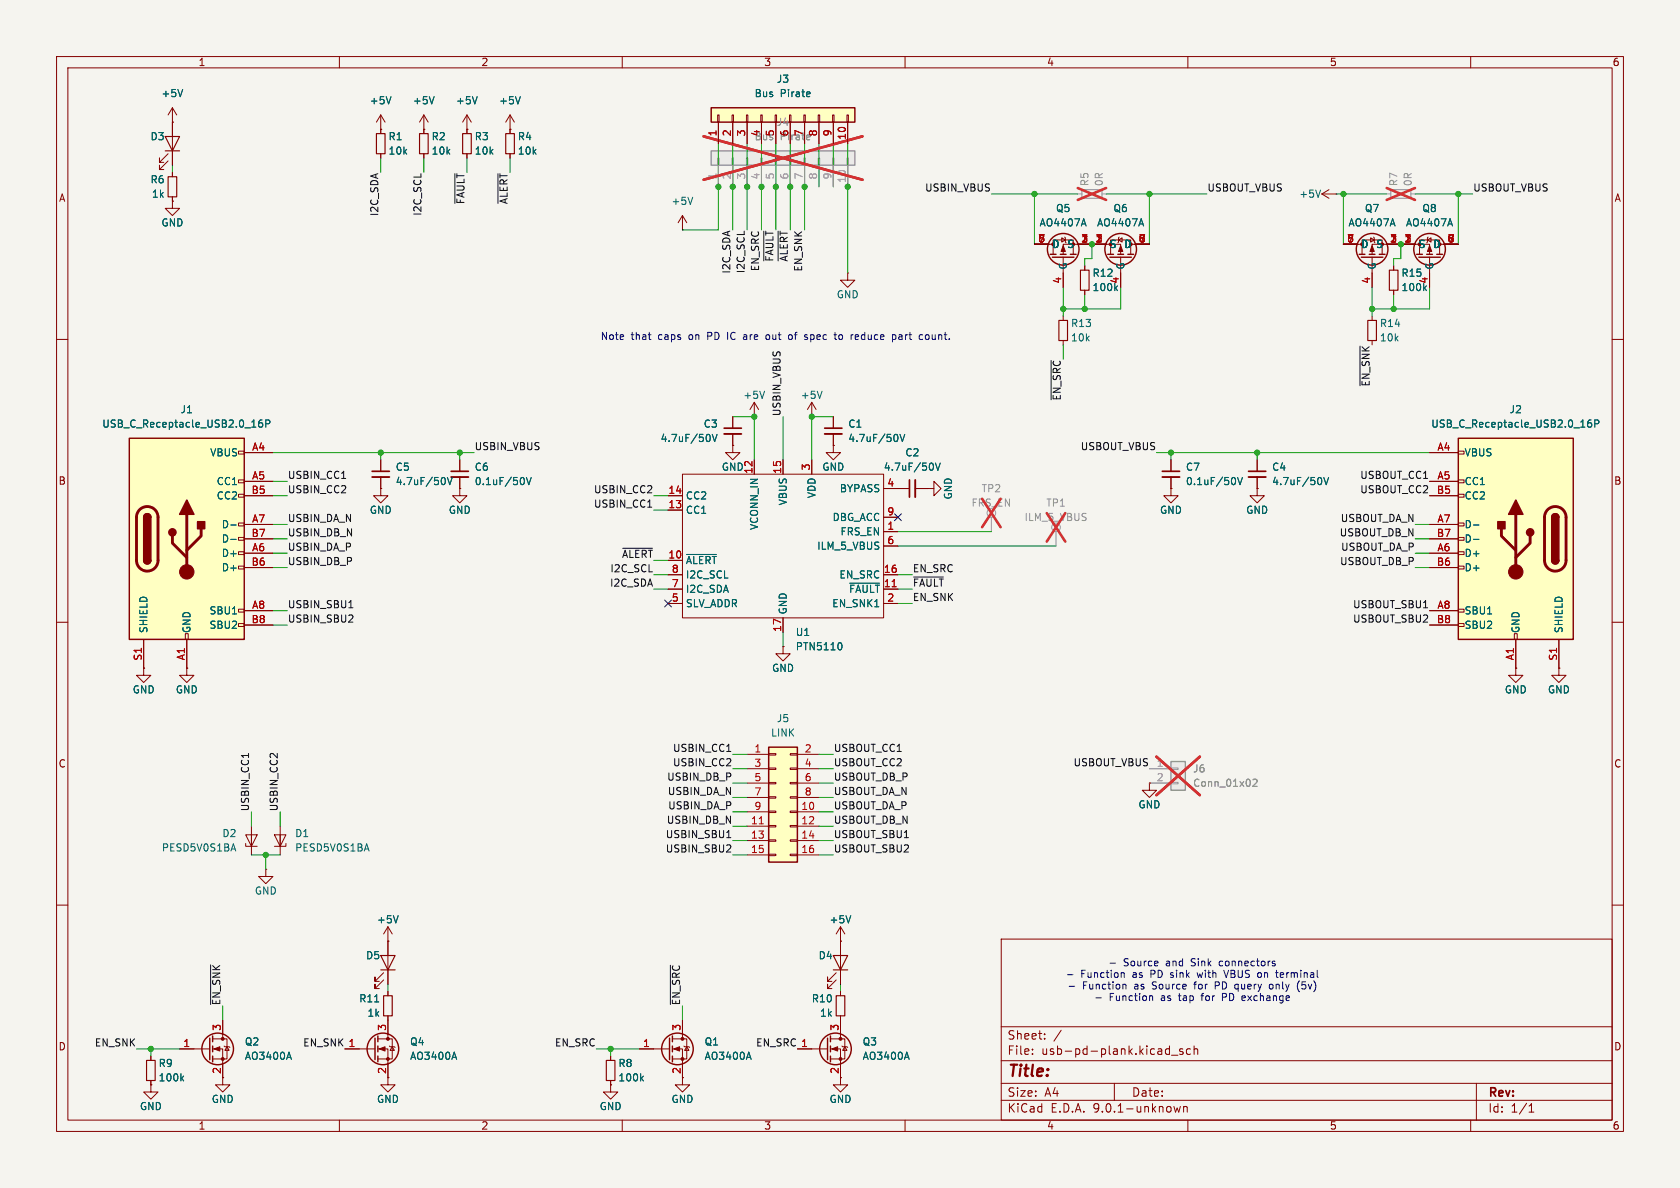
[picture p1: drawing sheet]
<svg xmlns="http://www.w3.org/2000/svg" width="297mm" height="210mm" viewBox="0 0 297 210" stroke-linecap="round" stroke-linejoin="round" font-family="sans-serif">
<path d="M0 0h297v210h-297z" fill="#f5f4ef" stroke="#f5f4ef" stroke-width=".18"/>
<g fill="none" stroke="#840000" stroke-width=".18">
<path d="M10 10h277v190h-277zM12 12h273v186h-273zM60 10v2M110 10v2M160 10v2M210 10v2M260 10v2M29.7 28.4l-1.5 1.6v-.8v.8h.8M29.7 27.2l-1.5 1.5v-.8v.8h.8M30.5 35.6v1.2h1.2l-1.2 1.3-1.3-1.3h1.3M30.5 35.6h.1M30.5 21.6v7.6"/>
<path d="M10 60h2M129.5 78.7v1.3h1.3l-1.3 1.3-1.2-1.3h1.2M129.5 78.7h.1M129.5 73.7v2M129.5 76.7v2M147.3 78.7v1.3h1.3l-1.3 1.3-1.3-1.3h1.3M147.3 78.7h.1M147.3 73.7v2M147.3 76.7v2M285 60h2M158.7 86.4h2.1M161.8 86.4h2"/>
<path d="M10 110h2M285 110h2M203.2 138.4v1.3h1.3l-1.3 1.3-1.3-1.3h1.3M203.2 138.4h.1M47 153.7v1.2h1.3l-1.3 1.3-1.3-1.3h1.3M47 153.7h.1M48.5 147.6h2l-1 2zM49.5 146.1v5M50.5 149.1v.5h-2M10 160h2M177 166h108v32h-108zM285 160h2"/>
<path d="M31.7 185.4h5.4M37.6 183.6h2.5v3.6h-2.5M37.6 185.4h1.8v5.1M39.4 180.3v3.3M39.6 184.9l.2 .1h.7l.1 .2M40.1 185l.4 .7h-.7zM60 198v2M110 198v2M160 198v2M177 194.5h108M177 191.5h108M177 187.5h108"/>
<path d="M177 181.5h108M182.5 186.3v.1M182.5 185.5v.1M184.7 183.6v.1M184.7 182.8v.1M187.6 182.1l-1.3 2M197 191.5v3M206.6 185.4l.1 .1M206.7 184.9v1.5M206.7 186.3l-.1 .1M207.1 186.5h1.1M207.5 195.6l.3 1 .3-.7 .3 .7 .3-1"/>
<path d="M209.1 185.5l-.4-.1-.2 .2 .1 .2 .5 .2v.3h-.6M209.2 195.6v1M209.2 195.7l.3-.1 .3 .1 .1 .9M210 198v2M210.5 185.5l-.5-.1-.3 .3v.4l.2 .2h.6M211.1 185.5l.2-.1 .4 .1v.9M211.1 184.9v1.5M260 198v2M261 191.5v6.5M270.3 196.6h.9M270.3 195.5l.4-.4v1.5"/>
</g>
<path d="M29.2 24.1h2.5l-1.2 2.6zM29.2 26.7h2.5" fill="none" stroke="#840000" stroke-width=".2"/>
<path d="M128 75.7h3.1M145.8 75.7h3M160.8 84.8v3.1" fill="none" stroke="#840000" stroke-width=".3"/>
<path d="M128 76.7h3.1M145.8 76.7h3M161.8 84.8v3.1" fill="none" stroke="#840000" stroke-width=".33"/>
<path d="M125.4 76.8l.2 .5-.2 .7M125.9 76.8l.4 1.3 .5-1.3M158.6 76.8l.1 .5-.1 .7M159.1 76.8l.4 1.3 .4-1.3M164.8 81.9l.2 .4-.2 .8M165.4 81.9l.4 1.2 .4-1.2M64.8 149.2l.4 1.2M51.1 186l.4 1.3" fill="none" stroke="#006464" stroke-width=".18"/>
<g fill="none" stroke="#840000" stroke-width=".25">
<path d="M37.1 183.5v3.8M37.6 183.1v1.1M37.6 184.9v1M37.6 186.7v1"/>
<circle cx="38.5" cy="185.4" r="2.79"/>
</g>
<g fill="#840000" stroke="#840000" stroke-width=".18">
<path d="M37.8 185.4l1.1-.4v.8z"/>
<circle cx="39.4" cy="183.6" r=".25"/>
<circle cx="39.4" cy="187.2" r=".25"/>
</g>
<path d="M207 134.6h2.5v5.1h-2.5z" fill="#ebeae8"/>
<path d="M207 134.6h2.5v5.1h-2.5z" fill="none" stroke="#9c9b98" stroke-width=".25"/>
<g fill="none" stroke="#9c9b98" stroke-width=".18">
<path d="M175.3 91.4v2.6M186.7 94v2.5M203.2 135.9h3.8M203.2 138.4h3.8M207 135.8h1.3v.2h-1.3zM207 138.3h1.3v.3h-1.3z"/>
<circle cx="175.3" cy="90.7" r=".76"/>
<circle cx="186.7" cy="93.2" r=".76"/>
</g>
<path d="M221.5 137.9l.5-.2 .2 .4-.7 .9h.7" fill="none" stroke="#939391" stroke-width=".18"/>
<path d="M173.6 88.2l3.3 5M176.9 88.2l-3.3 5M185.1 90.7l3.2 5M188.3 90.7l-3.2 5M204.4 133.8l7.7 6.8M212.1 133.8l-7.7 6.8" fill="none" stroke="#e12e31" stroke-width=".46"/>
<g fill="none" stroke="#840000" stroke-width=".18">
<path d="M30.5 19.1l-.8 1.2M30.5 19.1l.7 1.2M30.5 19.1v2.5M30.5 21.6h.1M30.5 30.5v.7M30.5 34.8v.8M120.6 38.1v2.5M120.6 38.1l-.7 1.3M120.6 38.1l.8 1.3M120.6 40.6h.1M67.3 81.3v2M67.3 84.3v2.1"/>
<path d="M81.3 86.4v1.2h1.2l-1.2 1.3-1.3-1.3h1.3M81.3 86.4h.1M118.1 87.6h2.5M118.1 90.2h2.5M118.1 99.1h2.5M120.6 83.8h35.6v25.4h-35.6zM133.3 81.3v2.5M138.4 81.3v2.5M143.5 81.3v2.5M156.2 86.4h2.5M156.2 91.4h2.5M156.2 96.5h2.5"/>
<path d="M156.2 94h2.5M163.8 86.4h1.3v-1.3l1.3 1.3-1.3 1.2v-1.2M163.8 86.4h.1M222.2 86.4v1.2h1.3l-1.3 1.3-1.2-1.3h1.2M222.2 86.4h.1M222.2 81.3v2M222.2 84.3v2.1M25.4 118.1v1.3h1.3l-1.3 1.3-1.3-1.3h1.3M25.4 118.1h.1M118.1 101.6h2.5M118.1 104.1h2.5M118.1 106.7h2.5"/>
<path d="M138.4 109.2v2.6M156.2 101.6h2.5M156.2 104.1h2.5M156.2 106.7h2.5M43.4 149.1v.5h2.1M43.4 147.6h2.1l-1.1 2zM44.4 146.1v5M67.8 173.2l-1.5 1.6v-.8v.8h.8M67.8 172l-1.5 1.5v-.8v.8h.8M68.6 166.4h.1M68.6 163.8l-.8 1.3M68.6 163.8l.7 1.3"/>
<path d="M68.6 163.8v10.2M68.6 175.3v.7M68.6 179.6v4M147.8 173.2l-1.5 1.6v-.8v.8h.8M147.8 172l-1.5 1.5v-.8v.8h.8M148.6 166.4h.1M148.6 163.8v10.2M148.6 175.3v.7M148.6 179.6v.7M148.6 163.8l-.8 1.3M148.6 163.8l.8 1.3M26.7 191.8v1.2h1.2l-1.2 1.3-1.3-1.3h1.3"/>
<path d="M26.7 191.8h.1M26.7 186.7v.8M26.7 191v.8M39.4 190.5v1.3h1.2l-1.2 1.2-1.3-1.2h1.3M61 185.4h5.3M66.8 185.4h1.8v6.4h1.2l-1.2 1.2-1.3-1.2h1.3M66.8 183.6h2.5v3.6h-2.5M68.8 184.9l.2 .1h.7l.1 .2M69.3 185l.4 .7h-.7zM113 185.4h5.4M118.9 183.6h2.5v3.6h-2.5M118.9 185.4h1.7v6.4h1.3l-1.3 1.2-1.2-1.2h1.2"/>
<path d="M120.6 180.3v3.3M120.9 184.9l.1 .1h.8l.1 .2M121.4 185l.4 .7h-.8z"/>
</g>
<g fill="none" stroke="#840000" stroke-width=".25">
<path d="M66.3 183.5v3.8M66.8 183.1v1.1M66.8 184.9v1M66.8 186.7v1M118.4 183.5v3.8M118.9 183.1v1.1M118.9 184.9v1M118.9 186.7v1"/>
<circle cx="67.7" cy="185.4" r="2.79"/>
<circle cx="119.8" cy="185.4" r="2.79"/>
</g>
<g fill="#840000" stroke="#840000" stroke-width=".18">
<path d="M119.1 185.4l1-.4v.8z"/>
<path d="M67.1 185.4l1-.4v.8z"/>
<circle cx="120.6" cy="183.6" r=".25"/>
<circle cx="120.6" cy="187.2" r=".25"/>
<circle cx="68.6" cy="183.6" r=".25"/>
<circle cx="68.6" cy="187.2" r=".25"/>
</g>
<g fill="none" stroke="#006464" stroke-width=".18">
<path d="M32.3 15.8l-.4 1.3M122.5 34.9l-.5 1.2M78.5 84.5l.2 .4-.2 .7M79.1 84.4l.4 1.3 .4-1.3M121.4 98h5.2M233.5 84.5l.2 .4-.2 .7M234 84.4l.5 1.3 .4-1.3M148.5 113.6a.79 .79 0 0 1 0 1.3M150.2 103.1h5.3M41.3 149.2l.4 1.2M66.2 177.1h.8M70.4 161.9l-.4 1.2"/>
<path d="M150.4 161.9l-.4 1.2M32.1 190.6l.4 .5M32.5 190.2l-.5 .5M80.3 186l.4 1.3M132.4 186l.4 1.3"/>
</g>
<path d="M65.8 83.3h3M220.7 83.3h3.1" fill="none" stroke="#840000" stroke-width=".3"/>
<path d="M65.8 84.3h3M220.7 84.3h3.1" fill="none" stroke="#840000" stroke-width=".33"/>
<path d="M157.7 103.7h.7" fill="none" stroke="#a90000" stroke-width=".18"/>
<path d="M29.7 31.2h1.5v3.6h-1.5zM67.3 168.9h2.5l-1.2 2.6zM67.3 171.5h2.5M67.8 176h1.5v3.6h-1.5zM147.3 168.9h2.6l-1.3 2.6zM147.3 171.5h2.6M147.8 176h1.6v3.6h-1.6zM25.9 187.5h1.5v3.5h-1.5z" fill="none" stroke="#840000" stroke-width=".2"/>
<path d="M22.9 77.5h20.3v35.5h-20.3z" fill="#ffffc2"/>
<g fill="none" stroke="#840000" stroke-width=".18">
<path d="M82.5 22.9h.1M82.5 20.3v3.3M82.5 27.2v.7M82.5 20.3l-.7 1.3M82.5 20.3l.8 1.3M90.2 22.9h.1M90.2 20.3l-.8 1.3M90.2 20.3l.7 1.3M90.2 20.3v2.6M237.5 43.2h3.3M240.8 45v-2.6h3.5v2.6M242.3 42l.7 .4-.7 .4z"/>
<path d="M242.6 45.5v5.3M242.8 41.9l.2 .1v.8l.1 .1M247.6 43.2h-5v1.8M42.2 79.8h1v.5h-1zM42.2 84.8h1v.5h-1zM42.2 87.4h1v.5h-1zM42.2 92.5h1v.5h-1zM42.2 95h1v.5h-1zM42.2 97.5h1v.5h-1zM43.2 80h5.1M43.2 85.1h5.1M43.2 87.6h5.1"/>
<path d="M43.2 92.7h5.1M43.2 95.3h5.1M43.2 97.8h5.1M81.3 81.3v2M81.3 84.3v2.1M25.4 113v5.1M32.8 112h.5v1h-.5zM33 118.1v1.3h1.3l-1.3 1.3-1.3-1.3h1.3M33 118.1h.1M33 113v5.1M42.2 100.1h1v.5h-1zM42.2 107.7h1v.5h-1z"/>
<path d="M42.2 110.2h1v.5h-1zM43.2 100.3h5.1M43.2 108h5.1M43.2 110.5h5.1"/>
</g>
<g fill="none" stroke="#840000" stroke-width=".25">
<path d="M240.3 45h1M240.7 45.5h3.8M242.1 45h1M243.8 45h1.1M22.9 77.5h20.3v35.5h-20.3zM25.4 91.4a.64 .64 0 0 1 .6-.6 .64 .64 0 0 1 .7 .6M25.4 99.1a.64 .64 0 0 0 .6 .6 .64 .64 0 0 0 .7-.6"/>
<circle cx="242.6" cy="44.1" r="2.79"/>
</g>
<path d="M24.7 90.1a1.9 1.9 0 0 1 2.1-.4 1.9 1.9 0 0 1 1.1 1.7v7.7a1.91 1.91 0 0 1-1.9 1.9 1.91 1.91 0 0 1-1.9-1.9v-7.8l.2-.6zM30.5 94.7v1.3l2.5 2.6M33 90.9v10.2M35.6 93.5v1.2l-2.6 2.6" fill="none" stroke="#840000" stroke-width=".51"/>
<g fill="#840000" stroke="#840000" stroke-width=".25">
<path d="M25.4 91.4h1.3v7.7h-1.3z"/>
<path d="M25.6 91a.64 .64 0 0 1 .7-.1 .64 .64 0 0 1 .4 .5h-1.3z"/>
<path d="M25.4 99.1h1.3a.64 .64 0 0 1-.7 .6 .64 .64 0 0 1-.6-.6z"/>
<path d="M33 88.4l1.3 2.5h-2.6z"/>
<path d="M34.9 92.2h1.3v1.3h-1.3z"/>
<circle cx="30.5" cy="94.1" r=".63"/>
</g>
<g fill="#840000" stroke="#840000" stroke-width=".18">
<path d="M242.6 43.4l.4 1.1h-.8z"/>
<circle cx="33" cy="101.1" r="1.27"/>
</g>
<path d="M84.4 17.1l-.5 1.3M92 17.1l-.4 1.3M246.2 38.7l.4 1.2M46.3 74.2l-.3 .1a.86 .86 0 0 0 0 1.2l.4-.1v-.4l-.2-.3h-.2l-.3 .3M47 74.9l.6-.1 .1-.1v-.3l-.7-.2v1.3M40.8 92.8h1M40.8 95.3h1M92.5 84.5l.2 .4-.2 .7M93.1 84.4l.4 1.3 .4-1.3" fill="none" stroke="#006464" stroke-width=".18"/>
<path d="M79.8 83.3h3" fill="none" stroke="#840000" stroke-width=".3"/>
<path d="M79.8 84.3h3" fill="none" stroke="#840000" stroke-width=".33"/>
<path d="M81.8 23.6h1.5v3.6h-1.5z" fill="none" stroke="#840000" stroke-width=".2"/>
<path d="M125.7 26.7h25.4v2.5h-25.4z" fill="#ebeae8"/>
<path d="M125.7 26.7h25.4v2.5h-25.4z" fill="none" stroke="#9c9b98" stroke-width=".25"/>
<g fill="none" stroke="#9c9b98" stroke-width=".18">
<path d="M126.9 27.9h.2v1.3h-.2zM127 29.2v3.8M129.4 27.9h.3v1.3h-.3zM129.5 29.2v3.8M132 27.9h.2v1.3h-.2zM132.1 29.2v3.8M134.5 27.9h.2v1.3h-.2zM134.6 29.2v3.8M137 27.9h.3v1.3h-.3zM137.2 29.2v3.8M139.6 27.9h.2v1.3h-.2zM139.7 29.2v3.8"/>
<path d="M142.1 27.9h.3v1.3h-.3zM142.2 29.2v3.8M144.7 27.9h.2v1.3h-.2zM144.8 29.2v3.8M147.2 27.9h.2v1.3h-.2zM147.3 29.2v3.8M149.7 27.9h.3v1.3h-.3zM149.9 29.2v3.8M190.5 34.3h.8M194.8 34.3h.8M245.1 34.3h.8M249.4 34.3h.8"/>
</g>
<path d="M143.2 24.2l-.6 .1" fill="none" stroke="#939391" stroke-width=".18"/>
<path d="M124.4 24.1l28.1 7.7M152.5 24.1l-28.1 7.7M190.5 33.2l5 2.1M195.5 33.2l-5 2.1M245.1 33.2l5.1 2.1M250.2 33.2l-5.1 2.1" fill="none" stroke="#e12e31" stroke-width=".46"/>
<g fill="none" stroke="#840000" stroke-width=".18">
<path d="M67.3 22.9v.7M67.3 27.2v.7M74.9 22.9h.1M74.9 20.3l-.7 1.3M74.9 20.3l.8 1.3M74.9 20.3v3.3M74.9 27.2v.7M233.7 34.3l1.2 .8M233.7 34.3h2.5M234.9 33.5l-1.2 .8M236.2 34.3h.1M149.9 48.3v1.2h1.2l-1.2 1.3-1.3-1.3h1.3"/>
<path d="M149.9 48.3h.1M182.9 43.2h3.3M186.2 45v-2.6h3.5v2.6M187.7 42l.6 .4-.6 .4zM188 45.5v5.3M188 55.9v.7M188.2 41.9l.1 .1v.8l.2 .1M193 43.2h-5v1.8M246.4 47v.8M246.4 51.3v.8M188 60.2v.8M207 86.4v1.2h1.3l-1.3 1.3-1.3-1.3h1.3"/>
<path d="M207 86.4h.1M207 81.3v2M207 84.3v2.1"/>
</g>
<path d="M205.5 83.3h3" fill="none" stroke="#840000" stroke-width=".3"/>
<path d="M205.5 84.3h3" fill="none" stroke="#840000" stroke-width=".33"/>
<path d="M76.7 17.1l-.4 1.3M191.6 38.7l.4 1.2M233.4 33.6l-.4 1.3M251.8 50.9l.4 .5M252.2 50.5l-.5 .5M218.2 84.5l.2 .4-.2 .7M218.8 84.4l.4 1.3 .4-1.3" fill="none" stroke="#006464" stroke-width=".18"/>
<path d="M66.5 23.6h1.6v3.6h-1.6zM74.2 23.6h1.5v3.6h-1.5zM187.2 56.6h1.5v3.6h-1.5zM245.6 47.8h1.5v3.5h-1.5z" fill="none" stroke="#840000" stroke-width=".2"/>
<path d="M191.3 33.5h3.5v1.6h-3.5zM245.9 33.5h3.5v1.6h-3.5z" fill="none" stroke="#9c9b98" stroke-width=".2"/>
<g fill="none" stroke="#840000" stroke-width=".25">
<path d="M185.7 45h1M186.1 45.5h3.8M187.5 45h1M189.2 45h1"/>
<circle cx="188" cy="44.1" r="2.79"/>
</g>
<path d="M188 43.4l.3 1.1h-.7z" fill="#840000" stroke="#840000" stroke-width=".18"/>
<path d="M125.7 19.1h25.4v2.5h-25.4z" fill="#ffffc2"/>
<g fill="none" stroke="#840000" stroke-width=".25">
<path d="M125.7 19.1h25.4v2.5h-25.4zM195.8 45h1M196.2 45.5h3.8M197.6 45h1M199.4 45h1M146.3 183.5v3.8M146.8 183.1v1.1M146.8 184.9v1M146.8 186.7v1"/>
<circle cx="198.1" cy="44.1" r="2.79"/>
<circle cx="147.7" cy="185.4" r="2.79"/>
</g>
<g fill="none" stroke="#840000" stroke-width=".18">
<path d="M126.9 20.3h.2v1.3h-.2zM127 21.6v3.8M129.4 20.3h.3v1.3h-.3zM129.5 21.6v3.8M132 20.3h.2v1.3h-.2zM132.1 21.6v3.8M134.5 20.3h.2v1.3h-.2zM134.6 21.6v3.8M137 20.3h.3v1.3h-.3zM137.2 21.6v3.8M139.6 20.3h.2v1.3h-.2zM139.7 21.6v3.8"/>
<path d="M142.1 20.3h.3v1.3h-.3zM142.2 21.6v3.8M144.7 20.3h.2v1.3h-.2zM144.8 21.6v3.8M147.2 20.3h.2v1.3h-.2zM147.3 21.6v3.8M149.7 20.3h.3v1.3h-.3zM149.9 21.6v3.8M191.8 47v.8M191.8 51.3v.8M193 43.2h5.1v1.8M196.3 45v-2.6h3.6v2.6"/>
<path d="M197.7 42.4l.7-.4v.8zM197.9 41.9l-.2 .1v.8l-.1 .1M198.1 45.5v5.3M199.9 43.2h3.3M242.6 55.9v.7M133.3 73.7h.1M133.3 71.1l-.7 1.3M133.3 71.1l.8 1.3M133.3 71.1v2.6M143.5 73.7h.1M143.5 71.1l-.8 1.3M143.5 71.1l.8 1.3"/>
<path d="M143.5 71.1v2.6M67.3 86.4v1.2h1.3l-1.3 1.3-1.3-1.3h1.3M67.3 86.4h.1M138.4 114.3v1.3h1.3l-1.3 1.2-1.2-1.2h1.2M138.4 114.3h.1M275.6 118.1v1.3h1.3l-1.3 1.3-1.3-1.3h1.3M275.6 118.1h.1M107.9 191.8v1.2h1.3l-1.3 1.3-1.2-1.3h1.2M107.9 191.8h.1M107.9 186.7v.8M107.9 191v.8M141 185.4h5.3"/>
<path d="M146.8 185.4h1.8v6.4h1.3l-1.3 1.2-1.3-1.2h1.3M146.8 183.6h2.6v3.6h-2.6M148.6 180.3v3.3M148.8 184.9l.2 .1h.7l.2 .2M149.4 185l.3 .7h-.7z"/>
</g>
<path d="M143 16.2l.2 .3-.6 .2M143.1 17l-.1 .1M201.7 38.7l.5 1.2M197.2 50.9l.4 .5M197.6 50.5l-.5 .5M135.2 69.2l-.5 1.2M145.3 69.2l-.4 1.2M113.4 190.6l.3 .5M113.7 190.2l-.4 .5M160.3 186l.4 1.3" fill="none" stroke="#006464" stroke-width=".18"/>
<g fill="#840000" stroke="#840000" stroke-width=".18">
<path d="M147.1 185.4l1-.4v.8z"/>
<path d="M198.1 43.4l.4 1.1h-.8z"/>
<circle cx="148.6" cy="183.6" r=".25"/>
<circle cx="148.6" cy="187.2" r=".25"/>
</g>
<path d="M191 47.8h1.5v3.5h-1.5zM241.8 56.6h1.5v3.6h-1.5zM107.2 187.5h1.5v3.5h-1.5z" fill="none" stroke="#840000" stroke-width=".2"/>
<path d="M135.9 132.1h5.1v20.3h-5.1z" fill="#ffffc2"/>
<path d="M135.9 132.1h5.1v20.3h-5.1z" fill="none" stroke="#840000" stroke-width=".25"/>
<g fill="none" stroke="#840000" stroke-width=".18">
<path d="M268 118.1v1.3h1.2l-1.2 1.3-1.3-1.3h1.3M268 118.1h.1M132.1 133.4h3.8M132.1 135.9h3.8M132.1 138.4h3.8M135.9 133.2h1.3v.3h-1.3zM135.9 135.8h1.3v.2h-1.3zM135.9 138.3h1.3v.3h-1.3zM139.7 133.2h1.3v.3h-1.3zM139.7 135.8h1.3v.2h-1.3zM139.7 138.3h1.3v.3h-1.3zM141 133.4h3.8"/>
<path d="M141 135.9h3.8M141 138.4h3.8M132.1 141h3.8M132.1 143.5h3.8M132.1 146.1h3.8M132.1 148.6h3.8M132.1 151.1h3.8M135.9 140.8h1.3v.3h-1.3zM135.9 143.4h1.3v.2h-1.3zM135.9 145.9h1.3v.3h-1.3zM135.9 148.5h1.3v.2h-1.3zM135.9 151h1.3v.3h-1.3z"/>
<path d="M139.7 140.8h1.3v.3h-1.3zM139.7 143.4h1.3v.2h-1.3zM139.7 145.9h1.3v.3h-1.3zM139.7 148.5h1.3v.2h-1.3zM139.7 151h1.3v.3h-1.3zM141 141h3.8M141 143.5h3.8M141 146.1h3.8M141 148.6h3.8M141 151.1h3.8"/>
</g>
<path d="M134.2 145.6h.8" fill="none" stroke="#a90000" stroke-width=".18"/>
<path d="M257.8 77.5h20.3v35.5h-20.3z" fill="#ffffc2"/>
<g fill="none" stroke="#840000" stroke-width=".18">
<path d="M30.5 21.6h.1M30.5 35.6h.1M30.5 21.6v2.5M30.5 26.7v2.5M30.5 30.5v.7M30.5 34.8v.8M67.3 22.9h.1M67.3 20.3l-.8 1.3M67.3 20.3l.8 1.3M67.3 20.3v3.3M67.3 27.2v.7M74.9 22.9h.1"/>
<path d="M74.9 22.9v.7M74.9 27.2v.7M82.5 22.9h.1M82.5 22.9v.7M82.5 27.2v.7M90.2 22.9h.1M90.2 22.9v.7M90.2 27.2v.7M127 21.6v3.8M129.5 21.6v3.8M132.1 21.6v3.8M134.6 21.6v3.8"/>
<path d="M137.2 21.6v3.8M139.7 21.6v3.8M142.2 21.6v3.8M144.8 21.6v3.8M147.3 21.6v3.8M149.9 21.6v3.8M182.9 43.2h2.5M188 48.3v2.5M190.5 43.2h5.1M191.8 47v.8M191.8 51.3v.8M198.1 48.3v2.5"/>
<path d="M200.7 43.2h2.5M237.5 43.2h2.5M242.6 48.3v2.5M245.1 43.2h7.6v1.8M246.4 47v.8M246.4 51.3v.8M251 45v-2.6h3.5v2.6M252.3 42.4l.7-.4v.8zM252.5 41.9l-.2 .1v.8l-.1 .1M252.7 45.5v5.3M254.5 43.2h3.3M129.5 78.7h.1"/>
<path d="M129.5 73.7v2M129.5 76.7v2M147.3 78.7h.1M147.3 73.7v2M147.3 76.7v2M257.8 79.8h1v.5h-1zM43.2 80h5.1M43.2 85.1h5.1M43.2 87.6h5.1M43.2 92.7h5.1M43.2 95.3h5.1M43.2 97.8h5.1"/>
<path d="M67.3 86.4h.1M67.3 81.3v2M67.3 84.3v2.1M81.3 86.4h.1M81.3 81.3v2M81.3 84.3v2.1M118.1 87.6h2.5M118.1 90.2h2.5M118.1 99.1h2.5M133.3 81.3v2.5M138.4 81.3v2.5M143.5 81.3v2.5"/>
<path d="M156.2 86.4h4.6M156.2 91.4h2.5M156.2 96.5h2.5M156.2 94h2.5M161.8 86.4h2M163.8 86.4h.1M207 86.4h.1M207 81.3v2M207 84.3v2.1M222.2 86.4h.1M222.2 81.3v2M222.2 84.3v2.1"/>
<path d="M252.7 80h5.1M252.7 85.1h5.1M252.7 87.6h5.1M252.7 92.7h5.1M252.7 95.3h5.1M252.7 97.8h5.1M257.8 84.8h1v.5h-1zM257.8 87.4h1v.5h-1zM257.8 92.5h1v.5h-1zM257.8 95h1v.5h-1zM257.8 97.5h1v.5h-1zM25.4 118.1h.1"/>
<path d="M25.4 113v5.1M33 118.1h.1M33 113v5.1M43.2 100.3h5.1M43.2 108h5.1M43.2 110.5h5.1M118.1 101.6h2.5M118.1 104.1h2.5M118.1 106.7h2.5M138.4 114.3h.1M138.4 109.2v2.6M156.2 101.6h2.5"/>
<path d="M156.2 104.1h2.5M156.2 106.7h2.5M252.7 100.3h5.1M252.7 108h5.1M252.7 110.5h5.1M257.8 100.1h1v.5h-1zM257.8 107.7h1v.5h-1zM257.8 110.2h1v.5h-1zM267.7 112h.5v1h-.5zM268 118.1h.1M268 113v5.1M275.6 118.1h.1"/>
<path d="M275.6 113v5.1M203.2 138.4h.1M68.6 166.4h.1M68.6 166.4v2.5M68.6 171.5v2.5M68.6 175.3v.7M68.6 179.6v3.3M148.6 166.4h.1M148.6 166.4v2.5M148.6 171.5v2.5M148.6 175.3v.7M148.6 179.6v3.3"/>
<path d="M26.7 191.8h.1M26.7 186.7v.8M26.7 191v.8M31.7 185.4h2.6M39.4 180.3v2.6M39.4 188v2.5M61 185.4h2.5M68.6 188v2.5M107.9 191.8h.1M107.9 186.7v.8M107.9 191v.8M113 185.4h2.6"/>
<path d="M120.6 180.3v2.6M120.6 188v2.5M141 185.4h2.5M148.6 188v2.5"/>
</g>
<g fill="none" stroke="#840000" stroke-width=".25">
<path d="M250.4 45h1.1M250.8 45.5h3.8M252.2 45h1M254 45h1M257.8 77.5h20.3v35.5h-20.3zM274.3 91.4a.64 .64 0 0 1 .7-.6 .64 .64 0 0 1 .6 .6M274.3 99.1a.64 .64 0 0 0 .7 .6 .64 .64 0 0 0 .6-.6"/>
<circle cx="252.7" cy="44.1" r="2.79"/>
</g>
<path d="M265.4 93.5v1.2l2.6 2.6M268 90.9v10.2M270.5 94.7v1.3l-2.5 2.6M273.6 90.1a1.91 1.91 0 0 1 2.1-.4 1.91 1.91 0 0 1 1.2 1.7v7.7a1.91 1.91 0 0 1-1.9 1.9 1.91 1.91 0 0 1-2-1.9l.1-7.8 .1-.6z" fill="none" stroke="#840000" stroke-width=".51"/>
<g fill="#840000" stroke="#840000" stroke-width=".25">
<path d="M274.3 91.4h1.3v7.7h-1.3z"/>
<path d="M274.5 91a.64 .64 0 0 1 .7-.1 .64 .64 0 0 1 .4 .5h-1.3z"/>
<path d="M274.3 99.1h1.3a.64 .64 0 0 1-.6 .6 .64 .64 0 0 1-.7-.6z"/>
<path d="M268 88.4l1.2 2.5h-2.5z"/>
<path d="M264.8 92.2h1.3v1.3h-1.3z"/>
<circle cx="270.5" cy="94.1" r=".63"/>
</g>
<g fill="#840000" stroke="#840000" stroke-width=".18">
<path d="M252.7 43.4l.4 1.1h-.8z"/>
<circle cx="268" cy="101.1" r="1.27"/>
</g>
<g fill="none" stroke="#006464" stroke-width=".18">
<path d="M32.3 15.8l-.4 1.3M69.1 17.1l-.4 1.3M76.7 17.1l-.4 1.3M84.4 17.1l-.5 1.3M92 17.1l-.4 1.3M143 16.2l.2 .3-.6 .2M143.1 17l-.1 .1M191.6 38.7l.4 1.2M201.7 38.7l.5 1.2M246.2 38.7l.4 1.2M256.4 38.7l.4 1.2M197.2 50.9l.4 .5"/>
<path d="M197.6 50.5l-.5 .5M251.8 50.9l.4 .5M252.2 50.5l-.5 .5M46.3 74.2l-.3 .1a.86 .86 0 0 0 0 1.2l.4-.1v-.4l-.2-.3h-.2l-.3 .3M47 74.9l.6-.1 .1-.1v-.3l-.7-.2v1.3M125.4 76.8l.2 .5-.2 .7M125.9 76.8l.4 1.3 .5-1.3M158.6 76.8l.1 .5-.1 .7M159.1 76.8l.4 1.3 .4-1.3M281.3 74.2l-.4 .1a.86 .86 0 0 0 0 1.2l.4-.1 .1-.4-.2-.3h-.3l-.2 .3M281.9 74.9l.6-.1 .2-.1-.1-.3-.7-.2v1.3M40.8 92.8h1"/>
<path d="M40.8 95.3h1M78.5 84.5l.2 .4-.2 .7M79.1 84.4l.4 1.3 .4-1.3M92.5 84.5l.2 .4-.2 .7M93.1 84.4l.4 1.3 .4-1.3M121.4 98h5.2M164.8 81.9l.2 .4-.2 .8M165.4 81.9l.4 1.2 .4-1.2M218.2 84.5l.2 .4-.2 .7M218.8 84.4l.4 1.3 .4-1.3M233.5 84.5l.2 .4-.2 .7M234 84.4l.5 1.3 .4-1.3"/>
<path d="M260.5 92.8h1M260.5 95.3h1M148.5 113.6a.79 .79 0 0 1 0 1.3M150.2 103.1h5.3M66.2 177.1h.8M70.4 161.9l-.4 1.2M150.4 161.9l-.4 1.2M32.1 190.6l.4 .5M32.5 190.2l-.5 .5M51.1 186l.4 1.3M80.3 186l.4 1.3M113.4 190.6l.3 .5"/>
<path d="M113.7 190.2l-.4 .5M132.4 186l.4 1.3M160.3 186l.4 1.3"/>
</g>
<path d="M89.4 23.6h1.5v3.6h-1.5z" fill="none" stroke="#840000" stroke-width=".2"/>
<g fill="none" stroke="#0f0f0f" stroke-width=".18">
<path d="M80.4 30.7v5.3M88 30.7v5.3M135 40.9v5.2M137.6 40.9v5.2M185.8 63.7v7M240.4 61.2v7M60.4 84.6h.7M110.1 96.9h5.2M114.5 89.7h.7M61.6 110h.8M61.7 107.4h.7M62.3 108.8v.5"/>
<path d="M161.5 102h5.3M251.7 107.4h.7M43.9 133.2v.7M128.5 132.8h.7M128.4 150.6h.8M128.5 148.1h.7M129.1 149.5v.4M159.9 148.1h.7M37.2 170.6v7M118.5 170.6v7"/>
</g>
<g fill="none" stroke="#009600" stroke-width=".18">
<path d="M30.5 29.2v1.3M67.3 27.9v2.6M74.9 27.9v2.6M127 25.4v15.2h-6.4M129.5 25.4v15.2M132.1 25.4v15.2M134.6 25.4v15.2M137.2 25.4v15.2M139.7 25.4v15.2M142.2 25.4v15.2M144.8 25.4v7.6M147.3 25.4v7.6"/>
<path d="M149.9 25.4v22.9M175.3 34.3h15.2M182.9 34.3v8.9M195.6 34.3h17.8M203.2 34.3v8.9M236.2 34.3h8.9M237.5 34.3v8.9M250.2 34.3h10.1M257.8 34.3v8.9M188 50.8v5.1M191.8 52.1v2.5M193 43.2v2.5h-1.2v1.3"/>
<path d="M198.1 50.8v3.8h-10.1M242.6 50.8v5.1M246.4 52.1v2.5M247.6 43.2v2.5h-1.2v1.3M252.7 50.8v3.8h-10.1M129.5 73.7h3.8v7.6M138.4 73.7v7.6M147.3 73.7h-3.8v7.6M188 61v2.5M48.3 80h35.5M48.3 97.8h2.5M48.3 95.3h2.5"/>
<path d="M48.3 92.7h2.5M48.3 85.1h2.5M48.3 87.6h2.5M67.3 80v1.3M81.3 80v1.3M115.6 87.6h2.5M115.6 90.2h2.5M158.7 94h16.6M158.7 96.5h28M204.5 80h48.2M207 80v1.3M222.2 80v1.3"/>
<path d="M250.2 97.8h2.5M250.2 95.3h2.5M250.2 92.7h2.5M48.3 100.3h2.5M48.3 108h2.5M48.3 110.5h2.5M115.6 101.6h2.5M115.6 104.1h2.5M138.4 111.8v2.5M158.7 101.6h2.6M158.7 106.7h2.6M158.7 104.1h2.6"/>
<path d="M250.2 100.3h2.5M129.5 135.9h2.6M129.5 138.4h2.6M129.5 133.4h2.6M144.8 135.9h2.5M144.8 138.4h2.5M144.8 133.4h2.5M44.4 143.5v2.6M44.4 151.1h5.1M47 151.1v2.6M49.5 143.5v2.6M129.5 141h2.6"/>
<path d="M129.5 143.5h2.6M129.5 151.1h2.6M129.5 146.1h2.6M129.5 148.6h2.6M144.8 141h2.5M144.8 143.5h2.5M144.8 151.1h2.5M144.8 146.1h2.5M144.8 148.6h2.5M39.4 177.8v2.5M68.6 174v1.3M120.6 177.8v2.5"/>
<path d="M148.6 174v1.3M24.1 185.4h7.6M26.7 185.4v1.3M105.4 185.4h7.6M107.9 185.4v1.3"/>
</g>
<path d="M158.1 90.8l1.3 1.2M159.4 90.8l-1.3 1.2M117.5 106.1l1.2 1.2M118.7 106.1l-1.2 1.2" fill="none" stroke="#000084" stroke-width=".18"/>
<g fill="none" stroke="#0000c2" stroke-width=".18">
<path d="M128.6 58.7v1.3M131.5 60h.4M131.8 59.2h-.3M131.9 59.5l-.4 .1M136 59.2h-.4l-.2 .2 .1 .5 .1 .1h.4M139.5 59.2h.3l.3 .2-.2 .6h-.4M142.7 59.7v.3M148.7 59.2h-.3l-.1 .2v.5l.4 .1M151.3 59.2h.3l.2 .3-.6 .1M151.3 60h.4M158.1 59.2l.3 .2v.4l-.3 .2M158.9 59.2h.5"/>
<path d="M159.4 59.5h-.3l-.2 .2v.3h.5M164.3 59.4l-.3-.2h-.3l-.1 .2 .1 .6h.3l.3-.2M188.7 172.3h1M189 174.4h1M193.7 176.4h1M196.2 170.3h1M198.3 172h.4l.1 .8M198.6 174h.4l.1 .8M203.3 176.1h.4l.1 .8M211.6 171.9l.3 .9M214.8 173.6v1.2M214.8 174.2h.5"/>
<path d="M216.1 175.6v1.3M216.1 176.3h.5M216.4 171.5l.4 1.3M218.4 174.8h.4M218.8 174h-.4M219.6 176.8l.4 .1M220.2 176.3l-.6 .2M222.6 171.9l.3 .1M222.9 172.7l-.3 .1M224.9 174h-.3l-.2 .2 .1 .5 .1 .1h.3M225.1 170.3l.3 .1 .1 .2-.2 .1h-.3M225.1 169.9l.3 .1"/>
<path d="M225.5 171.9h.5M225.8 172.8h.2M229.5 173.6a1.47 1.47 0 0 0 .2 1.7"/>
</g>
<path d="M143.2 24.2l-.6 .1M221.5 137.9l.5-.2 .2 .4-.7 .9h.7" fill="none" stroke="#939391" stroke-width=".18"/>
<path d="M127 29.2v3.8M129.5 29.2v3.8M132.1 29.2v3.8M134.6 29.2v3.8M137.2 29.2v3.8M139.7 29.2v3.8M142.2 29.2v3.8M144.8 29.2v3.8M147.3 29.2v3.8M149.9 29.2v3.8M203.2 135.9h3.8M203.2 138.4h3.8" fill="none" stroke="#9c9b98" stroke-width=".18"/>
<path d="M124.4 24.1l28.1 7.7M152.5 24.1l-28.1 7.7M204.4 133.8l7.7 6.8M212.1 133.8l-7.7 6.8" fill="none" stroke="#e12e31" stroke-width=".46"/>
<path d="M157.7 103.7h.7" fill="none" stroke="#a90000" stroke-width=".18"/>
<g fill="#009600" stroke="#009600" stroke-width=".18">
<circle cx="137.2" cy="33" r=".46"/>
<circle cx="134.6" cy="33" r=".46"/>
<circle cx="132.1" cy="33" r=".46"/>
<circle cx="129.5" cy="33" r=".46"/>
<circle cx="142.2" cy="33" r=".46"/>
<circle cx="139.7" cy="33" r=".46"/>
<circle cx="149.9" cy="33" r=".46"/>
<circle cx="47" cy="151.1" r=".46"/>
<circle cx="67.3" cy="80" r=".46"/>
<circle cx="127" cy="33" r=".46"/>
<circle cx="81.3" cy="80" r=".46"/>
<circle cx="107.9" cy="185.4" r=".46"/>
<circle cx="26.7" cy="185.4" r=".46"/>
<circle cx="133.3" cy="73.7" r=".46"/>
<circle cx="143.5" cy="73.7" r=".46"/>
<circle cx="247.6" cy="43.2" r=".46"/>
<circle cx="242.6" cy="54.6" r=".46"/>
<circle cx="246.4" cy="54.6" r=".46"/>
<circle cx="257.8" cy="34.3" r=".46"/>
<circle cx="237.5" cy="34.3" r=".46"/>
<circle cx="207" cy="80" r=".46"/>
<circle cx="222.2" cy="80" r=".46"/>
<circle cx="203.2" cy="34.3" r=".46"/>
<circle cx="193" cy="43.2" r=".46"/>
<circle cx="191.8" cy="54.6" r=".46"/>
<circle cx="182.9" cy="34.3" r=".46"/>
<circle cx="188" cy="54.6" r=".46"/>
</g>
<text font-size="2.8" fill="#840000" x="178" y="190.9">Title:</text>
<g font-size="2.1" fill="#840000">
<text x="178" y="184">Sheet:</text>
<text x="178" y="186.7">File:</text>
<text x="184.1" y="186.7">usb-pd-plank.kicad_sch</text>
<text x="178" y="196.9">KiCad</text>
<text x="178" y="194.1">Size:</text>
<text x="184.7" y="194.1">A4</text>
<text x="185.7" y="196.9">E.D.A.</text>
<text x="193.3" y="196.9">9.0.1-unknown</text>
<text x="200" y="194.1">Date:</text>
<text x="263" y="194.3">Rev:</text>
<text x="263" y="196.9">Id:</text>
<text x="267.1" y="196.9">1/1</text>
</g>
<g font-size="1.8" fill="#840000">
<text x="35" y="11.9">1</text>
<text x="85" y="11.9">2</text>
<text x="135" y="11.9">3</text>
<text x="185" y="11.9">4</text>
<text x="235" y="11.9">5</text>
<text x="285" y="11.9">6</text>
<text x="10.3" y="35.9">A</text>
<text x="285.3" y="35.9">A</text>
<text x="10.3" y="85.9">B</text>
<text x="285.3" y="85.9">B</text>
<text x="10.3" y="135.9">C</text>
<text x="285.3" y="135.9">C</text>
<text x="10.3" y="185.9">D</text>
<text x="285.3" y="185.9">D</text>
<text x="148.3" y="189.9" transform="rotate(-90 148.3 189.9)">2</text>
<text x="35" y="199.9">1</text>
<text x="85" y="199.9">2</text>
<text x="135" y="199.9">3</text>
<text x="185" y="199.9">4</text>
<text x="235" y="199.9">5</text>
<text x="285" y="199.9">6</text>
</g>
<g font-size="1.8" fill="#006464">
<text x="28.4" y="17.4">+5V</text>
<text x="133.3" y="17.4">Bus</text>
<text x="137.2" y="14.8">J3</text>
<text x="137.9" y="17.4">Pirate</text>
<text x="65.3" y="18.6">+5V</text>
<text x="72.9" y="18.6">+5V</text>
<text x="80.5" y="18.6">+5V</text>
<text x="88.1" y="18.6">+5V</text>
<text x="26.5" y="25">D3</text>
<text x="68.6" y="25">R1</text>
<text x="68.6" y="27.5">10k</text>
<text x="76.2" y="25">R2</text>
<text x="76.2" y="27.5">10k</text>
<text x="83.8" y="25">R3</text>
<text x="83.8" y="27.5">10k</text>
<text x="91.4" y="25">R4</text>
<text x="91.4" y="27.5">10k</text>
<text x="26.5" y="32.6">R6</text>
<text x="26.8" y="35.2">1k</text>
<text x="229.6" y="35.2">+5V</text>
<text x="28.4" y="40.2">GND</text>
<text x="118.6" y="36.4">+5V</text>
<text x="183.7" y="40.2">AO4407A</text>
<text x="186.6" y="37.7">Q5</text>
<text x="193.8" y="40.2">AO4407A</text>
<text x="196.7" y="37.7">Q6</text>
<text x="238.3" y="40.2">AO4407A</text>
<text x="241.2" y="37.7">Q7</text>
<text x="248.5" y="40.2">AO4407A</text>
<text x="251.4" y="37.7">Q8</text>
<text x="185.9" y="44">D</text>
<text x="188.6" y="44">S</text>
<text x="188.8" y="47.8" transform="rotate(-90 188.8 47.8)">G</text>
<text x="196.1" y="44">S</text>
<text x="198.7" y="44">D</text>
<text x="199" y="47.8" transform="rotate(-90 199 47.8)">G</text>
<text x="240.5" y="44">D</text>
<text x="243.2" y="44">S</text>
<text x="243.4" y="47.8" transform="rotate(-90 243.4 47.8)">G</text>
<text x="250.7" y="44">S</text>
<text x="253.3" y="44">D</text>
<text x="253.6" y="47.8" transform="rotate(-90 253.6 47.8)">G</text>
<text x="147.8" y="52.9">GND</text>
<text x="193" y="49.1">R12</text>
<text x="193" y="51.7">100k</text>
<text x="247.7" y="49.1">R15</text>
<text x="247.7" y="51.7">100k</text>
<text x="189.2" y="58">R13</text>
<text x="243.8" y="58">R14</text>
<text x="189.2" y="60.6">10k</text>
<text x="243.8" y="60.6">10k</text>
<text x="131.3" y="70.7">+5V</text>
<text x="141.5" y="70.7">+5V</text>
<text x="18" y="75.8">USB_C_Receptacle_USB2.0_16P</text>
<text x="31.8" y="73.3">J1</text>
<text x="124.3" y="75.8">C3</text>
<text x="149.9" y="75.8">C1</text>
<text x="252.9" y="75.8">USB_C_Receptacle_USB2.0_16P</text>
<text x="266.8" y="73.3">J2</text>
<text x="37.1" y="80.9">VBUS</text>
<text x="69.9" y="83.4">C5</text>
<text x="83.8" y="83.4">C6</text>
<text x="116.7" y="78.3">4.7uF/50V</text>
<text x="127.5" y="83.4">GND</text>
<text x="145.3" y="83.4">GND</text>
<text x="149.9" y="78.3">4.7uF/50V</text>
<text x="156.1" y="83.4">4.7uF/50V</text>
<text x="160" y="80.9">C2</text>
<text x="209.6" y="83.4">C7</text>
<text x="224.8" y="83.4">C4</text>
<text x="258.8" y="80.9">VBUS</text>
<text x="38.2" y="86">CC1</text>
<text x="38.2" y="88.5">CC2</text>
<text x="69.9" y="86">4.7uF/50V</text>
<text x="83.8" y="86">0.1uF/50V</text>
<text x="121.2" y="88.5">CC2</text>
<text x="139.3" y="89.4" transform="rotate(-90 139.3 89.4)">VBUS</text>
<text x="144.4" y="88.2" transform="rotate(-90 144.4 88.2)">VDD</text>
<text x="148.4" y="87.2">BYPASS</text>
<text x="168.5" y="88.4" transform="rotate(-90 168.5 88.4)">GND</text>
<text x="209.6" y="86">0.1uF/50V</text>
<text x="224.8" y="86">4.7uF/50V</text>
<text x="258.8" y="86">CC1</text>
<text x="258.8" y="88.5">CC2</text>
<text x="39.1" y="93.6">D-</text>
<text x="65.3" y="91">GND</text>
<text x="79.2" y="91">GND</text>
<text x="121.2" y="91">CC1</text>
<text x="134.2" y="93.8" transform="rotate(-90 134.2 93.8)">VCONN_IN</text>
<text x="147.1" y="92.3">DBG_ACC</text>
<text x="148.5" y="94.8">FRS_EN</text>
<text x="205" y="91">GND</text>
<text x="220.2" y="91">GND</text>
<text x="258.8" y="93.6">D-</text>
<text x="39.1" y="96.1">D-</text>
<text x="39.1" y="98.7">D+</text>
<text x="39.1" y="101.2">D+</text>
<text x="121.2" y="99.9">~{ALERT}</text>
<text x="144.4" y="97.4">ILM_5_VBUS</text>
<text x="258.8" y="96.1">D-</text>
<text x="258.8" y="98.7">D+</text>
<text x="258.8" y="101.2">D+</text>
<text x="121.2" y="102.5">I2C_SCL</text>
<text x="121.2" y="105">I2C_SDA</text>
<text x="121.2" y="107.5">SLV_ADDR</text>
<text x="147" y="107.5">EN_SNK1</text>
<text x="148.3" y="102.5">EN_SRC</text>
<text x="150" y="105">~{FAULT}</text>
<text x="26.3" y="112" transform="rotate(-90 26.3 112)">SHIELD</text>
<text x="33.9" y="112" transform="rotate(-90 33.9 112)">GND</text>
<text x="36.9" y="108.8">SBU1</text>
<text x="36.9" y="111.4">SBU2</text>
<text x="139.3" y="108.7" transform="rotate(-90 139.3 108.7)">GND</text>
<text x="140.6" y="112.6">U1</text>
<text x="258.8" y="108.8">SBU1</text>
<text x="258.8" y="111.4">SBU2</text>
<text x="268.8" y="112" transform="rotate(-90 268.8 112)">GND</text>
<text x="276.5" y="112" transform="rotate(-90 276.5 112)">SHIELD</text>
<text x="136.4" y="119">GND</text>
<text x="140.6" y="115.2">PTN5110</text>
<text x="23.4" y="122.8">GND</text>
<text x="31" y="122.8">GND</text>
<text x="265.9" y="122.8">GND</text>
<text x="273.6" y="122.8">GND</text>
<text x="136.2" y="130.4">LINK</text>
<text x="137.2" y="127.9">J5</text>
<text x="201.2" y="143.1">GND</text>
<text x="39.2" y="148.2">D2</text>
<text x="52.1" y="148.2">D1</text>
<text x="28.5" y="150.7">PESD5V0S1BA</text>
<text x="52.1" y="150.7">PESD5V0S1BA</text>
<text x="45" y="158.3">GND</text>
<text x="66.5" y="163.4">+5V</text>
<text x="146.6" y="163.4">+5V</text>
<text x="64.6" y="169.8">D5</text>
<text x="144.6" y="169.8">D4</text>
<text x="63.4" y="177.4">R11</text>
<text x="64.9" y="179.9">1k</text>
<text x="143.4" y="177.4">R10</text>
<text x="144.9" y="179.9">1k</text>
<text x="43.2" y="185">Q2</text>
<text x="72.4" y="185">Q4</text>
<text x="124.5" y="185">Q1</text>
<text x="152.4" y="185">Q3</text>
<text x="27.9" y="188.8">R9</text>
<text x="27.9" y="191.4">100k</text>
<text x="43.2" y="187.6">AO3400A</text>
<text x="72.4" y="187.6">AO3400A</text>
<text x="109.2" y="188.8">R8</text>
<text x="109.2" y="191.4">100k</text>
<text x="124.5" y="187.6">AO3400A</text>
<text x="152.4" y="187.6">AO3400A</text>
<text x="24.6" y="196.4">GND</text>
<text x="37.3" y="195.2">GND</text>
<text x="66.5" y="195.2">GND</text>
<text x="105.9" y="196.4">GND</text>
<text x="118.6" y="195.2">GND</text>
<text x="146.6" y="195.2">GND</text>
</g>
<g font-size="1.8" fill="#939391">
<text x="137.2" y="22.5">J4</text>
<text x="133.3" y="25">Bus</text>
<text x="137.9" y="25">Pirate</text>
<text x="192.6" y="33" transform="rotate(-90 192.6 33)">R5</text>
<text x="195.2" y="33" transform="rotate(-90 195.2 33)">0R</text>
<text x="247.2" y="33" transform="rotate(-90 247.2 33)">R7</text>
<text x="249.8" y="33" transform="rotate(-90 249.8 33)">0R</text>
<text x="171.7" y="89.8">FRS_EN</text>
<text x="173.4" y="87.2">TP2</text>
<text x="184.9" y="89.8">TP1</text>
<text x="181" y="92.3">ILM_5_VBUS</text>
<text x="210.8" y="136.8">J6</text>
<text x="210.8" y="139.3">Conn_01x02</text>
</g>
<g font-size="1.8" fill="#a90000">
<text x="126.7" y="24.2" transform="rotate(-90 126.7 24.2)">1</text>
<text x="129.3" y="24.2" transform="rotate(-90 129.3 24.2)">2</text>
<text x="131.8" y="24.2" transform="rotate(-90 131.8 24.2)">3</text>
<text x="134.4" y="24.2" transform="rotate(-90 134.4 24.2)">4</text>
<text x="136.9" y="24.2" transform="rotate(-90 136.9 24.2)">5</text>
<text x="139.4" y="24.2" transform="rotate(-90 139.4 24.2)">6</text>
<text x="142" y="24.2" transform="rotate(-90 142 24.2)">7</text>
<text x="144.5" y="24.2" transform="rotate(-90 144.5 24.2)">8</text>
<text x="147.1" y="24.2" transform="rotate(-90 147.1 24.2)">9</text>
<text x="149.6" y="24.8" transform="rotate(-90 149.6 24.8)">10</text>
<text x="183.4" y="42.9">7</text>
<text x="191.1" y="42.9">1</text>
<text x="193.6" y="42.9">1</text>
<text x="201.2" y="42.9">7</text>
<text x="238.1" y="42.9">7</text>
<text x="245.7" y="42.9">1</text>
<text x="248.2" y="42.9">1</text>
<text x="255.8" y="42.9">7</text>
<text x="187.7" y="50.2" transform="rotate(-90 187.7 50.2)">4</text>
<text x="197.9" y="50.2" transform="rotate(-90 197.9 50.2)">4</text>
<text x="242.3" y="50.2" transform="rotate(-90 242.3 50.2)">4</text>
<text x="252.5" y="50.2" transform="rotate(-90 252.5 50.2)">4</text>
<text x="44.5" y="79.8">A4</text>
<text x="133.1" y="83.9" transform="rotate(-90 133.1 83.9)">12</text>
<text x="138.2" y="83.9" transform="rotate(-90 138.2 83.9)">15</text>
<text x="143.3" y="83.3" transform="rotate(-90 143.3 83.3)">3</text>
<text x="254" y="79.8">A4</text>
<text x="44.4" y="87.4">B5</text>
<text x="44.5" y="84.8">A5</text>
<text x="118.1" y="87.4">14</text>
<text x="118.1" y="89.9">13</text>
<text x="156.8" y="86.1">4</text>
<text x="253.9" y="87.4">B5</text>
<text x="254" y="84.8">A5</text>
<text x="44.4" y="95">B7</text>
<text x="44.5" y="92.5">A7</text>
<text x="156.8" y="91.2">9</text>
<text x="156.8" y="93.7">1</text>
<text x="253.9" y="95">B7</text>
<text x="254" y="92.5">A7</text>
<text x="44.4" y="100.1">B6</text>
<text x="44.5" y="97.5">A6</text>
<text x="118.1" y="98.8">10</text>
<text x="118.7" y="101.3">8</text>
<text x="156.2" y="101.3">16</text>
<text x="156.8" y="96.3">6</text>
<text x="253.9" y="100.1">B6</text>
<text x="254" y="97.5">A6</text>
<text x="44.5" y="107.7">A8</text>
<text x="118.7" y="103.9">7</text>
<text x="118.7" y="106.4">5</text>
<text x="156.2" y="103.9">11</text>
<text x="156.8" y="106.4">2</text>
<text x="254" y="107.7">A8</text>
<text x="44.4" y="110.2">B8</text>
<text x="138.2" y="111.8" transform="rotate(-90 138.2 111.8)">17</text>
<text x="253.9" y="110.2">B8</text>
<text x="25.1" y="116.9" transform="rotate(-90 25.1 116.9)">S1</text>
<text x="32.8" y="116.8" transform="rotate(-90 32.8 116.8)">A1</text>
<text x="267.7" y="116.8" transform="rotate(-90 267.7 116.8)">A1</text>
<text x="275.3" y="116.9" transform="rotate(-90 275.3 116.9)">S1</text>
<text x="133.3" y="133.1">1</text>
<text x="133.3" y="135.6">3</text>
<text x="142.2" y="133.1">2</text>
<text x="142.2" y="135.6">4</text>
<text x="133.3" y="138.2">5</text>
<text x="133.3" y="140.7">7</text>
<text x="133.3" y="143.3">9</text>
<text x="141.6" y="143.3">10</text>
<text x="142.2" y="138.2">6</text>
<text x="142.2" y="140.7">8</text>
<text x="132.7" y="145.8">11</text>
<text x="132.7" y="148.3">13</text>
<text x="141.6" y="145.8">12</text>
<text x="141.6" y="148.3">14</text>
<text x="132.7" y="150.9">15</text>
<text x="141.6" y="150.9">16</text>
<text x="32.3" y="185.2">1</text>
<text x="39.1" y="182.3" transform="rotate(-90 39.1 182.3)">3</text>
<text x="61.5" y="185.2">1</text>
<text x="68.3" y="182.3" transform="rotate(-90 68.3 182.3)">3</text>
<text x="113.6" y="185.2">1</text>
<text x="120.4" y="182.3" transform="rotate(-90 120.4 182.3)">3</text>
<text x="141.5" y="185.2">1</text>
<text x="148.3" y="182.3" transform="rotate(-90 148.3 182.3)">3</text>
<text x="39.1" y="189.9" transform="rotate(-90 39.1 189.9)">2</text>
<text x="68.3" y="189.9" transform="rotate(-90 68.3 189.9)">2</text>
<text x="120.4" y="189.9" transform="rotate(-90 120.4 189.9)">2</text>
</g>
<g font-size="1.8" fill="#a5a4a2">
<text x="126.7" y="31.8" transform="rotate(-90 126.7 31.8)">1</text>
<text x="129.3" y="31.8" transform="rotate(-90 129.3 31.8)">2</text>
<text x="131.8" y="31.8" transform="rotate(-90 131.8 31.8)">3</text>
<text x="134.4" y="31.8" transform="rotate(-90 134.4 31.8)">4</text>
<text x="136.9" y="31.8" transform="rotate(-90 136.9 31.8)">5</text>
<text x="139.4" y="31.8" transform="rotate(-90 139.4 31.8)">6</text>
<text x="142" y="31.8" transform="rotate(-90 142 31.8)">7</text>
<text x="144.5" y="31.8" transform="rotate(-90 144.5 31.8)">8</text>
<text x="147.1" y="31.8" transform="rotate(-90 147.1 31.8)">9</text>
<text x="149.6" y="32.4" transform="rotate(-90 149.6 32.4)">10</text>
<text x="204.4" y="135.6">1</text>
<text x="204.4" y="138.2">2</text>
</g>
<g font-size="1.8" fill="#0f0f0f">
<text x="163.4" y="33.9">USBIN_VBUS</text>
<text x="213.4" y="33.9">USBOUT_VBUS</text>
<text x="260.3" y="33.9">USBOUT_VBUS</text>
<text x="67" y="38.3" transform="rotate(-90 67 38.3)">I2C_SDA</text>
<text x="74.6" y="38.2" transform="rotate(-90 74.6 38.2)">I2C_SCL</text>
<text x="136.8" y="46.3" transform="rotate(-90 136.8 46.3)">~{FAULT}</text>
<text x="139.4" y="46.3" transform="rotate(-90 139.4 46.3)">~{ALERT}</text>
<text x="129.2" y="48.5" transform="rotate(-90 129.2 48.5)">I2C_SDA</text>
<text x="131.7" y="48.4" transform="rotate(-90 131.7 48.4)">I2C_SCL</text>
<text x="134.3" y="48" transform="rotate(-90 134.3 48)">EN_SRC</text>
<text x="141.9" y="48.1" transform="rotate(-90 141.9 48.1)">EN_SNK</text>
<text x="187.6" y="70.9" transform="rotate(-90 187.6 70.9)">~{EN_SRC}</text>
<text x="242.2" y="68.4" transform="rotate(-90 242.2 68.4)">~{EN_SNK}</text>
<text x="138.1" y="73.7" transform="rotate(-90 138.1 73.7)">USBIN_VBUS</text>
<text x="83.8" y="79.7">USBIN_VBUS</text>
<text x="191" y="79.7">USBOUT_VBUS</text>
<text x="50.8" y="87.3">USBIN_CC2</text>
<text x="50.8" y="84.7">USBIN_CC1</text>
<text x="104.9" y="87.3">USBIN_CC2</text>
<text x="104.9" y="89.8">USBIN_CC1</text>
<text x="240.4" y="87.3">USBOUT_CC2</text>
<text x="240.4" y="84.7">USBOUT_CC1</text>
<text x="50.8" y="92.4">USBIN_DA_N</text>
<text x="50.8" y="94.9">USBIN_DB_N</text>
<text x="236.7" y="94.9">USBOUT_DB_N</text>
<text x="236.9" y="92.4">USBOUT_DA_N</text>
<text x="50.8" y="97.4">USBIN_DA_P</text>
<text x="50.8" y="100">USBIN_DB_P</text>
<text x="107.8" y="101.3">I2C_SCL</text>
<text x="161.3" y="101.3">EN_SRC</text>
<text x="236.8" y="100">USBOUT_DB_P</text>
<text x="237" y="97.4">USBOUT_DA_P</text>
<text x="50.8" y="107.6">USBIN_SBU1</text>
<text x="107.7" y="103.8">I2C_SDA</text>
<text x="161.3" y="103.8">~{FAULT}</text>
<text x="161.3" y="106.3">EN_SNK</text>
<text x="239.1" y="107.6">USBOUT_SBU1</text>
<text x="50.8" y="110.1">USBIN_SBU2</text>
<text x="239.1" y="110.1">USBOUT_SBU2</text>
<text x="118.9" y="135.5">USBIN_CC2</text>
<text x="118.9" y="133">USBIN_CC1</text>
<text x="147.3" y="135.5">USBOUT_CC2</text>
<text x="147.3" y="133">USBOUT_CC1</text>
<text x="189.7" y="135.5">USBOUT_VBUS</text>
<text x="44.1" y="143.5" transform="rotate(-90 44.1 143.5)">USBIN_CC1</text>
<text x="49.2" y="143.5" transform="rotate(-90 49.2 143.5)">USBIN_CC2</text>
<text x="117.8" y="138.1">USBIN_DB_P</text>
<text x="118" y="140.6">USBIN_DA_N</text>
<text x="118" y="143.2">USBIN_DA_P</text>
<text x="147.3" y="140.6">USBOUT_DA_N</text>
<text x="147.3" y="143.2">USBOUT_DA_P</text>
<text x="147.3" y="138.1">USBOUT_DB_P</text>
<text x="117.6" y="148.2">USBIN_SBU1</text>
<text x="117.8" y="145.7">USBIN_DB_N</text>
<text x="147.3" y="145.7">USBOUT_DB_N</text>
<text x="147.3" y="148.2">USBOUT_SBU1</text>
<text x="117.6" y="150.8">USBIN_SBU2</text>
<text x="147.3" y="150.8">USBOUT_SBU2</text>
<text x="39" y="177.8" transform="rotate(-90 39 177.8)">~{EN_SNK}</text>
<text x="120.3" y="177.8" transform="rotate(-90 120.3 177.8)">~{EN_SRC}</text>
<text x="16.7" y="185.1">EN_SNK</text>
<text x="53.5" y="185.1">EN_SNK 1</text>
<text x="98" y="185.1">EN_SRC</text>
<text x="133.6" y="185.1">EN_SRC 1</text>
</g>
<g font-size="1.8" fill="#009600">
<text x="82.2" y="36.2" transform="rotate(-90 82.2 36.2)">~{FAULT}</text>
<text x="89.8" y="36.2" transform="rotate(-90 89.8 36.2)">~{ALERT}</text>
<text x="109.9" y="98.7">~{ALERT}10</text>
</g>
<g font-size="1.8" fill="#0000c2">
<text x="106.1" y="60.3">Note</text>
<text x="111.6" y="60.3">that</text>
<text x="116.5" y="60.3">caps</text>
<text x="122.1" y="60.3">on</text>
<text x="125.5" y="60.3">PD</text>
<text x="129.2" y="60.3">IC</text>
<text x="132.3" y="60.3">are</text>
<text x="136.5" y="60.3">out</text>
<text x="140.7" y="60.3">of</text>
<text x="143.7" y="60.3">spec</text>
<text x="149.3" y="60.3">to</text>
<text x="152.3" y="60.3">reduce</text>
<text x="159.8" y="60.3">part</text>
<text x="164.8" y="60.3">count.</text>
<text x="191.1" y="173.1">Function</text>
<text x="198.6" y="171">Source</text>
<text x="200.3" y="173.1">as</text>
<text x="203.7" y="173.1">PD</text>
<text x="206.2" y="171">and</text>
<text x="207.4" y="173.1">sink</text>
<text x="210.8" y="171">Sink</text>
<text x="212.4" y="173.1">with</text>
<text x="216" y="171">connectors</text>
<text x="217.4" y="173.1">VBUS</text>
<text x="223.4" y="173.1">on</text>
<text x="226.9" y="173.1">terminal</text>
<text x="191.4" y="175.1">Function</text>
<text x="196.1" y="177.2">Function</text>
<text x="200.6" y="175.1">as</text>
<text x="204" y="175.1">Source</text>
<text x="205.3" y="177.2">as</text>
<text x="208.7" y="177.2">tap</text>
<text x="211.6" y="175.1">for</text>
<text x="212.9" y="177.2">for</text>
<text x="215.5" y="175.1">PD</text>
<text x="216.7" y="177.2">PD</text>
<text x="219.2" y="175.1">query</text>
<text x="220.4" y="177.2">exchange</text>
<text x="225.5" y="175.1">only</text>
<text x="230.6" y="175.1">(5v)</text>
</g>
</svg>
